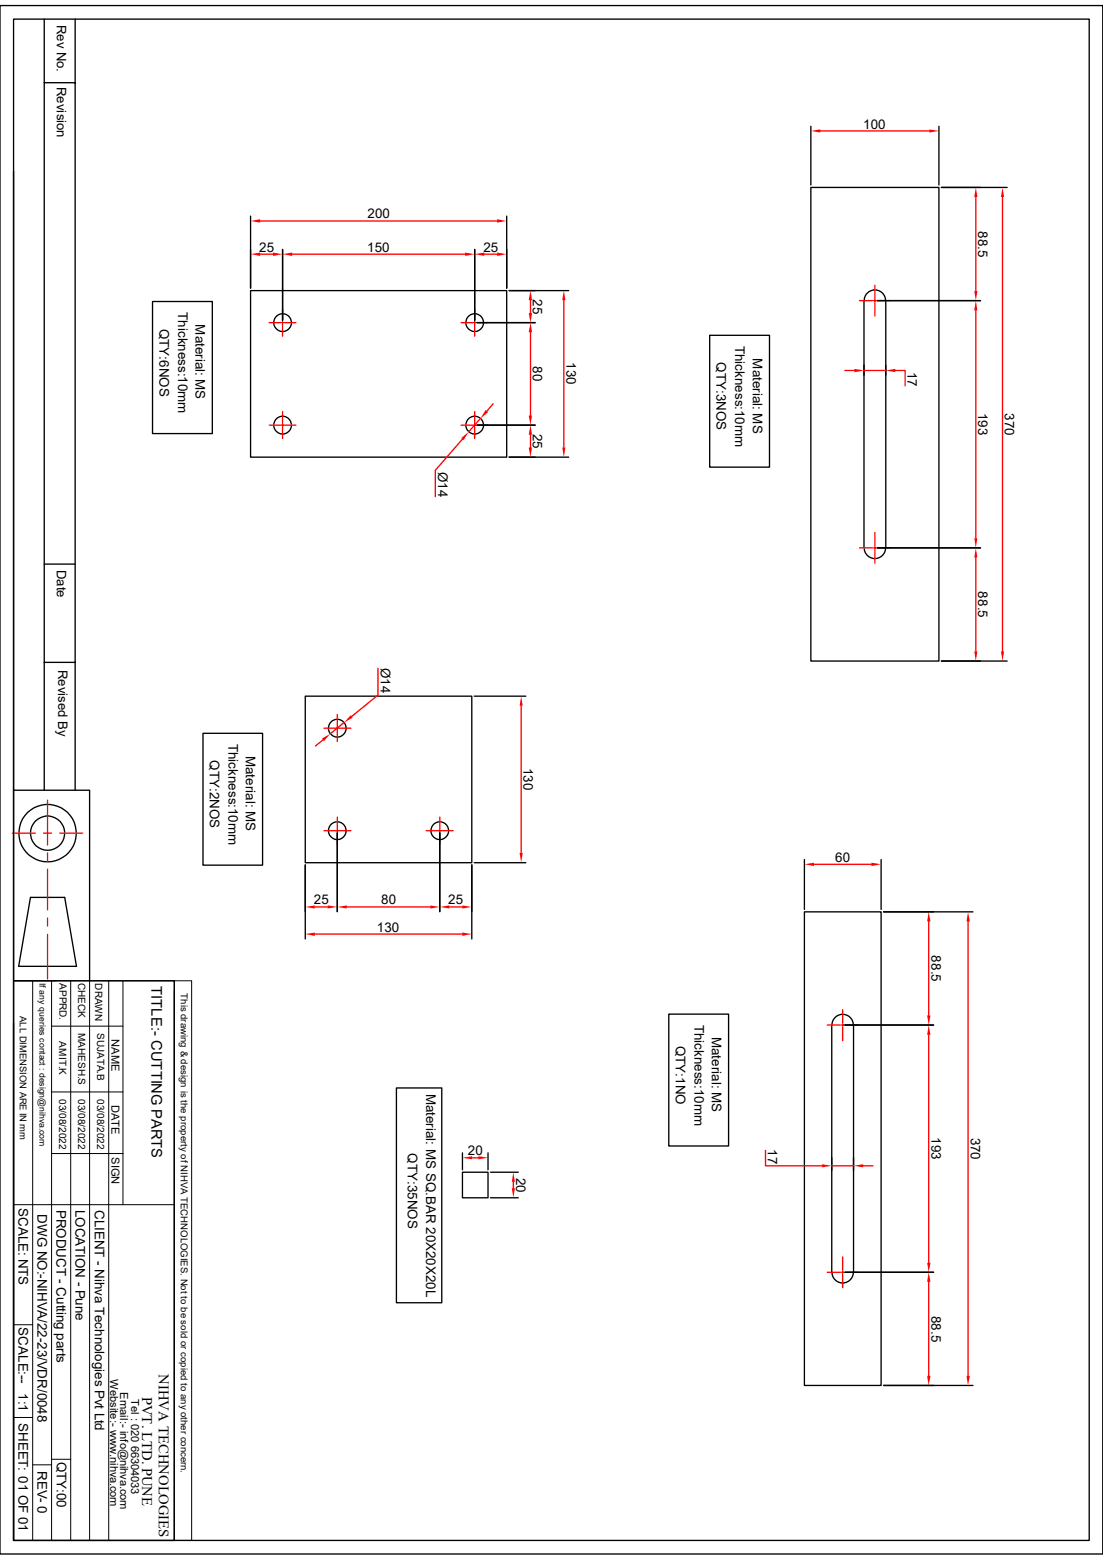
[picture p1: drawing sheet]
<svg xmlns="http://www.w3.org/2000/svg" width="210mm" height="297mm" viewBox="0 0 210 297" stroke-linecap="round" stroke-linejoin="round" font-family="sans-serif">
<g fill="none" stroke="#000" stroke-width=".25">
<path d="M0 1.1h210v294.8h-210zM2.6 3.6h204.8v289.7h-204.8zM8.4 3.6v146.9M8.4 15.7h5.9M14.3 3.6v146.9M2.6 32.6v117.9h14.5v36.2M154.4 35.7h24.4v90.2h-24.4zM179.2 35.7h12.6M47.7 55.3h48.8v31.7h-48.8zM164.5 57.2v47.1M164.5 57.2a2.03 2.03 0 0 1 2.1-2 2.03 2.03 0 0 1 2 2M168.7 57.2v47.1"/>
<path d="M8.4 107.4h5.9M164.5 104.3a2.03 2.03 0 0 0 2.1 2.1 2.03 2.03 0 0 0 2-2.1M8.4 126.1h5.9M58.1 132.5h31.7v31.8h-31.7zM179.2 125.9h12.6M2.6 150.5v36.2M5.8 170.9h6.5l2.3 13.1h-11zM153.2 173.6h14.6v90.2h-14.6zM2.6 186.7h30.6v106.6h-30.6zM2.6 194.8v98.5M158.4 195.2v47M158.4 195.2a2.03 2.03 0 0 1 2-2.1 2.03 2.03 0 0 1 2.1 2.1"/>
<path d="M162.5 195.2v47M158.4 242.2a2.03 2.03 0 0 0 2 2.1 2.03 2.03 0 0 0 2.1-2.1"/>
<circle cx="53.8" cy="61.4" r="1.69"/>
<circle cx="90.4" cy="61.4" r="1.69"/>
<circle cx="53.8" cy="80.9" r="1.69"/>
<circle cx="90.4" cy="80.9" r="1.69"/>
<circle cx="64.2" cy="138.6" r="1.69"/>
<circle cx="9.1" cy="158.6" r="5.5"/>
<circle cx="9.1" cy="158.6" r="3.3"/>
<circle cx="64.2" cy="158.2" r="1.69"/>
<circle cx="83.7" cy="158.2" r="1.69"/>
</g>
<g fill="none" stroke="#f00" stroke-width=".25">
<path d="M190.9 37.5v86.5M53.8 58.9v2.2M90.4 58.9v2.2M163.7 57.2h2.5M166.4 57.2h.4M166.6 54.3v2.6M166.6 57v.4M166.6 57.7v2.5M167 57.2h2.5M51.3 61.4h2.2M53.6 61.4h.4M53.8 61.3v.3"/>
<path d="M53.8 61.8v2.2M53.8 78.4v2.2M54.1 61.4h2.2M87.8 61.4h2.2M90.2 61.4h.4M90.4 61.3v.3M90.4 61.8v2.2M90.4 78.4v2.2M90.7 61.4h2.2M51.3 80.9h2.2M53.6 80.9h.4M53.8 80.8v.3"/>
<path d="M53.8 81.3v2.2M54.1 80.9h2.2M87.8 80.9h2.2M90.2 80.9h.4M90.4 80.8v.3M90.4 81.3v2.2M90.7 80.9h2.2M163.7 104.3h2.5M166.4 104.3h.4M166.6 101.4v2.5M166.6 104.1v.4M166.6 104.7v2.5"/>
<path d="M167 104.3h2.5M61.7 138.6h2.2M64.1 138.6h.3M64.2 136.1v2.2M64.2 138.5v.3M64.2 139v2.2M64.6 138.6h2.2M2.4 158.6h4.3M8.3 158.6h1.5M9.1 152.4v8.5M11.4 158.6h4.3M61.7 158.2h2.2"/>
<path d="M64.1 158.2h.3M64.2 155.6v2.2M64.2 158v.3M64.2 158.5v2.2M64.6 158.2h2.2M81.2 158.2h2.2M83.6 158.2h.3M83.7 155.6v2.2M83.7 158v.3M83.7 158.5v2.2M84.1 158.2h2.2M9.1 162.4v1.6"/>
<path d="M9.1 165.5v7.7M9.1 174.8v1.5M9.1 177.9v8.5M157.5 195.2h2.5M160.2 195.2h.5M160.4 192.2v2.6M160.4 195v.4M160.4 195.6v2.5M160.9 195.2h2.5M160.4 239.3v2.5M157.5 242.2h2.5M160.2 242.2h.5"/>
<path d="M160.4 242v.4M160.4 242.7v2.5M160.9 242.2h2.5"/>
</g>
<g fill="none" stroke="#000" stroke-width=".19">
<path d="M2.6 186.7h30.6M6.2 186.7v106.6M9.8 195.4h13.6M9.8 186.7v106.6M13.5 186.7v106.6M17.1 186.7v106.6M20.7 186.7v106.6M23.4 186.7v42.7M33.2 186.7h3.3v106.6h-3.3zM33.2 188.6v104.7M9.8 219.6h13.6M9.8 207.9h13.6"/>
<path d="M2.6 229.4h30.6M2.6 252.2h3.6M2.6 269.9h3.6M6.2 278.9h3.6M9.8 277.8h3.7"/>
</g>
<g fill="#f00">
<path d="M190.9 35.7l.3 1.8h-.6z"/>
<path d="M190.6 124h.6l-.3 1.9z"/>
</g>
<path d="M154.4 24v11.2M178.8 24v11.2" fill="none" stroke="#000" stroke-width=".25"/>
<path d="M156.2 24.9h20.8" fill="none" stroke="#f00" stroke-width=".25"/>
<g fill="#f00">
<path d="M177 24.6l1.8 .3-1.8 .3z"/>
<path d="M154.4 24.9l1.8-.3v.6z"/>
</g>
<path d="M179.2 35.7h7.5M167 57.2h19.7" fill="none" stroke="#000" stroke-width=".25"/>
<path d="M185.8 37.5v17.9" fill="none" stroke="#f00" stroke-width=".25"/>
<g fill="#f00">
<path d="M185.8 35.7l.3 1.8h-.6z"/>
<path d="M185.5 55.4h.6l-.3 1.8z"/>
</g>
<path d="M167 57.2h19.7M167 104.3h19.7" fill="none" stroke="#000" stroke-width=".25"/>
<path d="M185.8 59.1v43.4" fill="none" stroke="#f00" stroke-width=".25"/>
<g fill="#f00">
<path d="M185.8 57.2l.3 1.9h-.6z"/>
<path d="M185.5 102.5h.6l-.3 1.8z"/>
</g>
<path d="M167 104.3h19.7M179.2 125.9h7.5" fill="none" stroke="#000" stroke-width=".25"/>
<path d="M185.8 106.1v17.9" fill="none" stroke="#f00" stroke-width=".25"/>
<g fill="#f00">
<path d="M185.8 104.3l.3 1.8h-.6z"/>
<path d="M185.5 124h.6l-.3 1.9z"/>
</g>
<path d="M164.5 69.5v2M168.7 69.5v2" fill="none" stroke="#000" stroke-width=".25"/>
<path d="M160.9 70.5h1.8M164.5 70.5h4.2M170.5 70.5h1.8v2.9" fill="none" stroke="#f00" stroke-width=".25"/>
<g fill="#f00">
<path d="M162.7 70.2l1.8 .3-1.8 .4z"/>
<path d="M168.7 70.5l1.8-.3v.7z"/>
</g>
<path d="M168.2 173.6h9.6M160.9 195.2h16.9" fill="none" stroke="#000" stroke-width=".25"/>
<path d="M176.8 175.4v17.9" fill="none" stroke="#f00" stroke-width=".25"/>
<g fill="#f00">
<path d="M176.8 173.6l.4 1.8h-.7z"/>
<path d="M176.5 193.3h.7l-.4 1.9z"/>
</g>
<path d="M160.9 195.2h16.9M160.9 242.2h16.9" fill="none" stroke="#000" stroke-width=".25"/>
<path d="M176.8 197v43.4" fill="none" stroke="#f00" stroke-width=".25"/>
<g fill="#f00">
<path d="M176.8 195.2l.4 1.8h-.7z"/>
<path d="M176.5 240.4h.7l-.4 1.8z"/>
</g>
<path d="M160.9 242.2h16.9M168.2 263.8h9.6" fill="none" stroke="#000" stroke-width=".25"/>
<path d="M176.8 244.1v17.9" fill="none" stroke="#f00" stroke-width=".25"/>
<g fill="#f00">
<path d="M176.8 242.2l.4 1.9h-.7z"/>
<path d="M176.5 262h.7l-.4 1.8z"/>
</g>
<path d="M168.2 173.6h17.1M168.2 263.8h17.1" fill="none" stroke="#000" stroke-width=".25"/>
<path d="M184.3 175.4v86.6" fill="none" stroke="#f00" stroke-width=".25"/>
<g fill="#f00">
<path d="M184.3 173.6l.4 1.8h-.7z"/>
<path d="M184 262h.7l-.4 1.8z"/>
</g>
<path d="M153.2 163.7v9.4M167.8 163.7v9.4" fill="none" stroke="#000" stroke-width=".25"/>
<path d="M155 164.5h10.9" fill="none" stroke="#f00" stroke-width=".25"/>
<g fill="#f00">
<path d="M165.9 164.3l1.9 .2-1.9 .4z"/>
<path d="M153.2 164.5l1.8-.2v.6z"/>
</g>
<path d="M158.4 220.4v2.4M162.5 220.4v2.4" fill="none" stroke="#000" stroke-width=".25"/>
<path d="M145.8 219v3h10.7M158.4 222h4.1M164.3 222h1.9" fill="none" stroke="#f00" stroke-width=".25"/>
<g fill="#f00">
<path d="M162.5 222l1.8-.3v.5z"/>
<path d="M156.5 221.7l1.9 .3-1.9 .2z"/>
</g>
<path d="M47.7 41.1v13.8M96.5 41.1v13.8" fill="none" stroke="#000" stroke-width=".25"/>
<path d="M49.5 42.1h45.2" fill="none" stroke="#f00" stroke-width=".25"/>
<g fill="#f00">
<path d="M94.7 41.7l1.8 .4-1.8 .3z"/>
<path d="M47.7 42.1l1.8-.4v.7z"/>
</g>
<path d="M90.4 47.5v13.5M96.5 47.5v7.4" fill="none" stroke="#000" stroke-width=".25"/>
<path d="M92.2 48.4h2.5" fill="none" stroke="#f00" stroke-width=".25"/>
<g fill="#f00">
<path d="M94.7 48.1l1.8 .3-1.8 .3z"/>
<path d="M90.4 48.4l1.8-.3v.6z"/>
</g>
<path d="M53.8 47.5v13.5M90.4 47.5v13.5" fill="none" stroke="#000" stroke-width=".25"/>
<path d="M55.6 48.4h33" fill="none" stroke="#f00" stroke-width=".25"/>
<g fill="#f00">
<path d="M88.6 48.1l1.8 .3-1.8 .3z"/>
<path d="M53.8 48.4l1.8-.3v.6z"/>
</g>
<path d="M47.7 47.5v7.4M53.8 47.5v13.5" fill="none" stroke="#000" stroke-width=".25"/>
<path d="M49.5 48.4h2.5" fill="none" stroke="#f00" stroke-width=".25"/>
<g fill="#f00">
<path d="M52 48.1l1.8 .3-1.8 .3z"/>
<path d="M47.7 48.4l1.8-.3v.6z"/>
</g>
<path d="M96.9 55.3h11.4M96.9 87h11.4" fill="none" stroke="#000" stroke-width=".25"/>
<path d="M107.4 57.1v28.1" fill="none" stroke="#f00" stroke-width=".25"/>
<g fill="#f00">
<path d="M107.4 55.3l.3 1.8h-.6z"/>
<path d="M107.1 85.2h.6l-.3 1.8z"/>
</g>
<path d="M96.9 55.3h5M90.8 61.4h11.1" fill="none" stroke="#000" stroke-width=".25"/>
<path d="M101 57.1v2.5" fill="none" stroke="#f00" stroke-width=".25"/>
<g fill="#f00">
<path d="M101 55.3l.3 1.8h-.6z"/>
<path d="M100.7 59.6h.6l-.3 1.8z"/>
</g>
<path d="M90.8 61.4h11.1M90.8 80.9h11.1" fill="none" stroke="#000" stroke-width=".25"/>
<path d="M101 63.2v15.9" fill="none" stroke="#f00" stroke-width=".25"/>
<g fill="#f00">
<path d="M101 61.4l.3 1.8h-.6z"/>
<path d="M100.7 79.1h.6l-.3 1.8z"/>
</g>
<path d="M90.8 80.9h11.1M96.9 87h5" fill="none" stroke="#000" stroke-width=".25"/>
<path d="M101 82.8v2.4" fill="none" stroke="#f00" stroke-width=".25"/>
<g fill="#f00">
<path d="M101 80.9l.3 1.9h-.6z"/>
<path d="M100.7 85.2h.6l-.3 1.8z"/>
</g>
<path d="M91.5 79.7l-2.3 2.5M93.9 76.9l-1.2 1.4M88.1 83.6l-5.2 5.9v5.1" fill="none" stroke="#f00" stroke-width=".25"/>
<g fill="#f00">
<path d="M92.5 78.1l.4 .4-1.4 1.2z"/>
<path d="M87.8 83.4l1.4-1.2-.9 1.6z"/>
</g>
<path d="M90.3 132.5h9.8M90.3 164.3h9.8" fill="none" stroke="#000" stroke-width=".25"/>
<path d="M99.2 134.4v28" fill="none" stroke="#f00" stroke-width=".25"/>
<g fill="#f00">
<path d="M99.2 132.5l.3 1.9h-.6z"/>
<path d="M98.9 162.4h.6l-.3 1.9z"/>
</g>
<path d="M83.7 158.6v15M89.8 164.7v8.9" fill="none" stroke="#000" stroke-width=".25"/>
<path d="M85.6 172.7h2.4" fill="none" stroke="#f00" stroke-width=".25"/>
<g fill="#f00">
<path d="M88 172.4l1.8 .3-1.8 .3z"/>
<path d="M83.7 172.7l1.9-.3v.6z"/>
</g>
<path d="M64.2 158.6v15M83.7 158.6v15" fill="none" stroke="#000" stroke-width=".25"/>
<path d="M66 172.7h15.9" fill="none" stroke="#f00" stroke-width=".25"/>
<g fill="#f00">
<path d="M81.9 172.4l1.8 .3-1.8 .3z"/>
<path d="M64.2 172.7l1.8-.3v.6z"/>
</g>
<path d="M64.2 158.6v15M58.1 164.7v8.9" fill="none" stroke="#000" stroke-width=".25"/>
<path d="M59.9 172.7h2.5" fill="none" stroke="#f00" stroke-width=".25"/>
<g fill="#f00">
<path d="M62.4 172.4l1.8 .3-1.8 .3z"/>
<path d="M58.1 172.7l1.8-.3v.6z"/>
</g>
<path d="M58.1 164.7v14.1M89.8 164.7v14.1" fill="none" stroke="#000" stroke-width=".25"/>
<path d="M59.9 177.8h28.1" fill="none" stroke="#f00" stroke-width=".25"/>
<g fill="#f00">
<path d="M88 177.5l1.8 .3-1.8 .4z"/>
<path d="M58.1 177.8l1.8-.3v.7z"/>
</g>
<path d="M65.5 137.5l-2.6 2.2M72 127.3v5l-5 4.1M61.5 140.9l-1.4 1.1" fill="none" stroke="#f00" stroke-width=".25"/>
<g fill="#f00">
<path d="M61.3 140.6l1.6-.9-1.2 1.4z"/>
<path d="M66.8 136.2l.3 .5-1.6 .8z"/>
</g>
<path d="M29 57.4h11.4v25.1h-11.4zM135.1 63.8h11.4v25.1h-11.4zM38.7 139.6h11.3v25.1h-11.3zM127.3 193.1h11.4v25.1h-11.4zM88.1 223.2h4.8v4.8h-4.8zM93.4 223.2h5.3M93.4 228h5.3" fill="none" stroke="#000" stroke-width=".25"/>
<path d="M97.7 225v1.2" fill="none" stroke="#f00" stroke-width=".25"/>
<g fill="#f00">
<path d="M97.7 223.2l.3 1.8h-.5z"/>
<path d="M97.5 226.2h.5l-.3 1.8z"/>
</g>
<path d="M88.1 219.5v3.2M92.9 219.5v3.2" fill="none" stroke="#000" stroke-width=".25"/>
<path d="M89.9 220.4h1.2" fill="none" stroke="#f00" stroke-width=".25"/>
<g fill="#f00">
<path d="M91.1 220.1l1.8 .3-1.8 .3z"/>
<path d="M88.1 220.4l1.8-.3v.6z"/>
</g>
<path d="M75.5 207.1h8.6v40.9h-8.6z" fill="none" stroke="#000" stroke-width=".25"/>
<g font-size="2.8">
<text x="28.9" y="187.7" transform="rotate(90 28.9 187.7)">TITLE:- CUTTING PARTS</text>
<text x="30.3" y="261.6" transform="rotate(90 30.3 261.6)">NIHVA TECHNOLOGIES</text>
<text x="27.1" y="265.9" transform="rotate(90 27.1 265.9)">PVT. LTD. PUNE</text>
</g>
<g font-size="2.5">
<text x="10.8" y="4.7" transform="rotate(90 10.8 4.7)">Rev No.</text>
<text x="10.8" y="16.6" transform="rotate(90 10.8 16.6)">Revision</text>
<text x="164.4" y="24.5">100</text>
<text x="70" y="41.6">200</text>
<text x="49.4" y="47.9">25</text>
<text x="69.9" y="47.9">150</text>
<text x="92" y="47.9">25</text>
<text x="186.3" y="44" transform="rotate(90 186.3 44)">88.5</text>
<text x="33.9" y="59.4" transform="rotate(90 33.9 59.4)">Thickness:10mm</text>
<text x="101.5" y="57" transform="rotate(90 101.5 57)">25</text>
<text x="30.4" y="62.6" transform="rotate(90 30.4 62.6)">QTY:6NOS</text>
<text x="37.3" y="61.7" transform="rotate(90 37.3 61.7)">Material: MS</text>
<text x="140" y="65.8" transform="rotate(90 140 65.8)">Thickness:10mm</text>
<text x="101.5" y="69.8" transform="rotate(90 101.5 69.8)">80</text>
<text x="107.9" y="69" transform="rotate(90 107.9 69)">130</text>
<text x="136.4" y="69" transform="rotate(90 136.4 69)">QTY:3NOS</text>
<text x="143.3" y="68.2" transform="rotate(90 143.3 68.2)">Material: MS</text>
<text x="172.8" y="70.7" transform="rotate(90 172.8 70.7)">17</text>
<text x="101.5" y="82.6" transform="rotate(90 101.5 82.6)">25</text>
<text x="186.3" y="78.6" transform="rotate(90 186.3 78.6)">193</text>
<text x="191.3" y="78.7" transform="rotate(90 191.3 78.7)">370</text>
<text x="83.4" y="89.9" transform="rotate(90 83.4 89.9)">Ø14</text>
<text x="10.8" y="108.5" transform="rotate(90 10.8 108.5)">Date</text>
<text x="186.3" y="112.6" transform="rotate(90 186.3 112.6)">88.5</text>
<text x="11" y="127.5" transform="rotate(90 11 127.5)">Revised By</text>
<text x="72.5" y="127.2" transform="rotate(90 72.5 127.2)">Ø14</text>
<text x="43.5" y="141.6" transform="rotate(90 43.5 141.6)">Thickness:10mm</text>
<text x="46.8" y="143.9" transform="rotate(90 46.8 143.9)">Material: MS</text>
<text x="40" y="144.7" transform="rotate(90 40 144.7)">QTY:2NOS</text>
<text x="99.7" y="146.2" transform="rotate(90 99.7 146.2)">130</text>
<text x="159" y="164.1">60</text>
<text x="59.8" y="172.2">25</text>
<text x="72.6" y="172.2">80</text>
<text x="85.3" y="172.2">25</text>
<text x="71.8" y="177.4">130</text>
<text x="177.3" y="181.9" transform="rotate(90 177.3 181.9)">88.5</text>
<text x="132.2" y="195.1" transform="rotate(90 132.2 195.1)">Thickness:10mm</text>
<text x="135.6" y="197.4" transform="rotate(90 135.6 197.4)">Material: MS</text>
<text x="128.7" y="199.1" transform="rotate(90 128.7 199.1)">QTY:1NO</text>
<text x="81.2" y="208.2" transform="rotate(90 81.2 208.2)">Material: MS SQ.BAR 20X20X20L</text>
<text x="77.6" y="219.6" transform="rotate(90 77.6 219.6)">QTY:35NOS</text>
<text x="89.1" y="219.9">20</text>
<text x="146.2" y="218.8" transform="rotate(90 146.2 218.8)">17</text>
<text x="177.3" y="216.5" transform="rotate(90 177.3 216.5)">193</text>
<text x="184.8" y="216.6" transform="rotate(90 184.8 216.6)">370</text>
<text x="98.3" y="224.2" transform="rotate(90 98.3 224.2)">20</text>
<text x="3.5" y="230" transform="rotate(90 3.5 230)">SCALE: NTS</text>
<text x="7.2" y="231.2" transform="rotate(90 7.2 231.2)">DWG NO:-NIHVA/22-23/VDR/0048</text>
<text x="10.8" y="230.3" transform="rotate(90 10.8 230.3)">PRODUCT - Cutting parts</text>
<text x="14.4" y="230.3" transform="rotate(90 14.4 230.3)">LOCATION - Pune</text>
<text x="18" y="230.4" transform="rotate(90 18 230.4)">CLIENT - Nihva Technologies Pvt Ltd</text>
<text x="177.3" y="250.5" transform="rotate(90 177.3 250.5)">88.5</text>
<text x="3.5" y="252.7" transform="rotate(90 3.5 252.7)">SCALE:--</text>
<text x="3.5" y="265.3" transform="rotate(90 3.5 265.3)">1:1</text>
<text x="3.5" y="271" transform="rotate(90 3.5 271)">SHEET: 01 OF 01</text>
<text x="7.2" y="280" transform="rotate(90 7.2 280)">REV- 0</text>
<text x="10.8" y="278.3" transform="rotate(90 10.8 278.3)">QTY:00</text>
</g>
<g font-size="2.1">
<text x="21.3" y="197.9" transform="rotate(90 21.3 197.9)">NAME</text>
<text x="21.3" y="210.3" transform="rotate(90 21.3 210.3)">DATE</text>
<text x="21.3" y="220.3" transform="rotate(90 21.3 220.3)">SIGN</text>
<text x="21" y="262.6" transform="rotate(90 21 262.6)">Website:- www.nihva.com</text>
<text x="22.9" y="265" transform="rotate(90 22.9 265)">Email:- info@nihva.com</text>
<text x="25" y="266.3" transform="rotate(90 25 266.3)">Tel : 020 66304033</text>
</g>
<g font-size="1.9">
<text x="11.3" y="187.2" transform="rotate(90 11.3 187.2)">APPRD.</text>
<text x="14.9" y="187.1" transform="rotate(90 14.9 187.1)">CHECK</text>
<text x="18.1" y="187.2" transform="rotate(90 18.1 187.2)">DRAWN</text>
<text x="14.9" y="196.6" transform="rotate(90 14.9 196.6)">MAHESH.S</text>
<text x="18.5" y="196.7" transform="rotate(90 18.5 196.7)">SUJATA.B</text>
<text x="11.3" y="198.3" transform="rotate(90 11.3 198.3)">AMIT.K</text>
<text x="11.3" y="209.3" transform="rotate(90 11.3 209.3)">03/08/2022</text>
<text x="14.9" y="209.3" transform="rotate(90 14.9 209.3)">03/08/2022</text>
<text x="18.5" y="209.3" transform="rotate(90 18.5 209.3)">03/08/2022</text>
</g>
<g font-size="1.8">
<text x="34.5" y="189.1" transform="rotate(90 34.5 189.1)">This drawing &amp; design is the property of NIHVA TECHNOLOGIES. Not to be sold or copied to any other concern.</text>
<text x="3.8" y="193.4" transform="rotate(90 3.8 193.4)">ALL DIMENSION ARE IN mm</text>
</g>
<text font-size="1.7" x="7.5" y="187.2" transform="rotate(90 7.5 187.2)">If any queries contact : design@nihva.com</text>
</svg>
